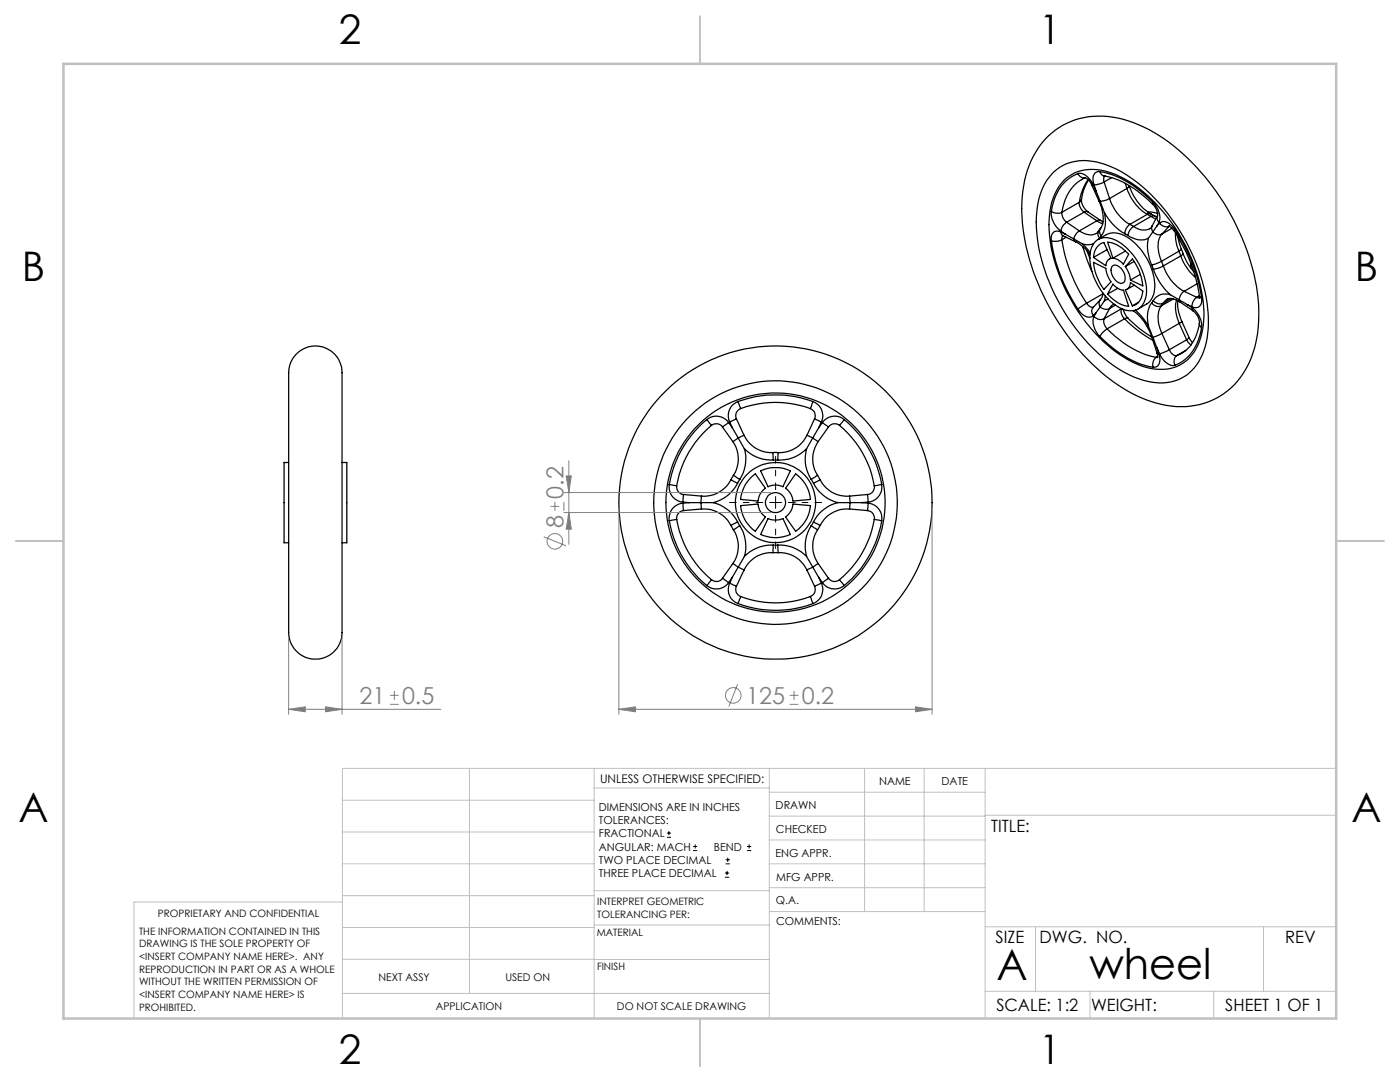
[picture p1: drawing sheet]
<svg xmlns="http://www.w3.org/2000/svg" width="279mm" height="216mm" viewBox="0 0 279 216" stroke-linecap="round" stroke-linejoin="round" font-family="sans-serif">
<g fill="none" stroke="#000" stroke-width=".25">
<path d="M208.7 27.6a15.2 15.2 0 0 1 15.5-3.8 32.5 32.5 0 0 1 15.4 10.5 47 47 0 0 1 11.6 26.4 21.9 21.9 0 0 1-3.8 14.8 15.1 15.1 0 0 1-16.6 4.9 33.4 33.4 0 0 1-16.3-11.5 45.3 45.3 0 0 1-10.6-27.3 19.9 19.9 0 0 1 4.8-14zM210.3 34.3a9.8 9.8 0 0 1 10-1.6 29 29 0 0 1 13.9 11.6 35.9 35.9 0 0 1 7 20.3 13.1 13.1 0 0 1-3.9 9.8 9.9 9.9 0 0 1-10.1 1.2 31 31 0 0 1-14.5-12.9 34.5 34.5 0 0 1-5.8-20.3 12.4 12.4 0 0 1 3.4-8.1zM212.3 36a8.7 8.7 0 0 1 9.5-1.5 27.2 27.2 0 0 1 12.3 10.4 33.2 33.2 0 0 1 6.2 18.2 11.6 11.6 0 0 1-3.8 9.1 9.6 9.6 0 0 1-9.9 .3 30.9 30.9 0 0 1-13.8-14.3 27.8 27.8 0 0 1-3.3-16.1 11 11 0 0 1 2.8-6.1zM215.1 34.6a2.82 2.82 0 0 1 2.9 1.9l.2 .4M215.1 34.6a8.8 8.8 0 0 0-5.3 7.6M215.1 34.6l.8 .8 .7 .1M215.8 39.8a3.1 3.1 0 0 0 1.3 2.5M215.8 39.8l-.4 .6M216.6 35.5h.1a2.66 2.66 0 0 1 1.2 1.4M216.6 35.5a7.9 7.9 0 0 0-4.5 6l-.2 .9M217.1 35.8l-1.1 2.1-.6 2.5M217.2 35.9l-1 2.2-.4 1.7"/>
<path d="M217.9 36.9h.3M217.9 36.9l1.5 3.3M218.2 36.9l.5 1.2M218.3 36.9l.4 1.2M218.7 38.1l.9 2.1M219.5 34.3a19.7 19.7 0 0 1 10.6 6.1M219.5 34.3a1.48 1.48 0 0 0-1.3 2.2l.1 .4M219.5 34.3l.4 .6 .4 .2M220.3 35.1a18.5 18.5 0 0 1 9.8 5.7M220.3 35.1h.1M220.3 36.3l-.7 .4-1.3 .2M220.3 36.3l1.1 3.3"/>
<path d="M220.5 35.1l-.2 .4v.8M221.4 39.6l-.6 .3-1.2 .3M221.4 39.6a9.1 9.1 0 0 0 4.1 5.2M221.9 35.5l-1.6 .8M224.6 36.6l.3 1M224.9 37.6a9.4 9.4 0 0 0 4.1 5.2M224.9 37.6l-3.5 2M225.4 37.1a10.1 10.1 0 0 0 4.3 5.6M225.4 37.1l-.5 .5M225.4 37v.1M209.8 48a33.1 33.1 0 0 0 5.3 13.7M209.8 42.2a4.5 4.5 0 0 0 1.9 3.9"/>
<path d="M209.8 42.2a2.08 2.08 0 0 0 2.1 .2M211.7 46.3a1.27 1.27 0 0 0-1.4 0 1.27 1.27 0 0 0-.5 1.4v.3M211.7 46.3l.1 .4 .3 .3M211.7 46.1l.9 .6M211.7 46.3l.9 .4M211.9 42.4a2.37 2.37 0 0 0 1 1.9M211.9 47.8a31.5 31.5 0 0 0 5 12.7M211.9 47.8a2.72 2.72 0 0 1-2.1 .2M212 47h.1M212.1 47l-.2 .8M212.1 47l2.6 1.3M212.6 46.7l1.7 1"/>
<path d="M212.8 47.3l-.9 .5M212.9 44.3a2.45 2.45 0 0 0-1.2 1.8M212.9 44.3l2.5 1.8M214.3 47.7l1.7 1M214.3 47.7l.4 .6M214.7 48.3a8 8 0 0 1 2.9 2.5M215.4 46.1a2.63 2.63 0 0 0-1.1 1.6M215.4 40.4a2.37 2.37 0 0 0 1 1.9M215.4 46.1a3.4 3.4 0 0 0 3.4 .5M215.4 40.4l-3.5 2M216 48.7l1.6 1.7M216.1 49.2l1.8 5"/>
<path d="M216.4 42.3l2.5 1.8M216.4 42.3l-3.5 2M217 50.1l.5 1.5M217.1 42.3l-.4-.1-.3 .1M217.1 42.3l2.5 1.7M218.2 52.4l2.5 1.2a5.8 5.8 0 0 0 1 2.6l-1.4 1.5a11.5 11.5 0 0 1-2.1-5.3zM218.3 48.6l-1.3 .3-1-.2M218.5 48.3a3.4 3.4 0 0 1 4.3-.3 12.2 12.2 0 0 1 6 10.8 3.2 3.2 0 0 1-5 2.8 11.8 11.8 0 0 1-6.2-11.3l.2-.9zM218.9 44.1l1.2 .6M218.9 44.1l-3.5 2M219 49.2a2.03 2.03 0 0 1 1.3-.8l1.4 3.1a1.49 1.49 0 0 0-1 1.5l-2.5-1.6 .3-1.4zM219.1 47.8l1.7-1a4.7 4.7 0 0 1 5.1 1.2 12.2 12.2 0 0 1 4.5 9.9 3.6 3.6 0 0 1-1.6 2.8l-1.6 .9"/>
<path d="M219.2 46.1l-.4 .5M219.2 46.1l-.1 .7 .4 .7M219.4 40.2a5.8 5.8 0 0 1 .3 5.3M219.4 40.2h.2M219.5 47.5l-.1 .2M219.6 40.2l.8 2.2M219.6 59.8l-.2 .5 .2 .9M219.6 44l.5 .3M219.6 44l-.3-.1-.4 .2M219.6 59.8l-1.7 1.9v.5l.3 .8M219.7 45.5l-.5 .6M219.7 45.5l-.3 .5 .1 .6 .3 .5"/>
<path d="M219.8 47.1l-.3 .4M220.1 58.6l-3.2 1.9M220.1 58.5l-.1 .7-.4 .6M220.4 42.4a10.5 10.5 0 0 0 4.1 4.2M220.4 42.4a5.7 5.7 0 0 1-.6 4.7M220.6 59.1l-.2 .9M220.9 49.8l-2.7 1.6M221.1 48.3a6.2 6.2 0 0 1 4.1 2.4l-1 2a3.2 3.2 0 0 0-2.1-1.2zM221.2 59.7l-.8 .3M221.7 51.5l-.3 .2M221.9 53.2a1.19 1.19 0 0 1 1.8 .3 2.39 2.39 0 0 1 .6 2.8 1.43 1.43 0 0 1-2-.8 2.23 2.23 0 0 1-.4-2.3zM222.1 56.7a3.1 3.1 0 0 0 2.1 1.2l1 3.2a6.1 6.1 0 0 1-4.1-2.4z"/>
<path d="M223.1 57.5l-2 1.2M224.5 46.6l.6 .4M224.6 53.2l1.4-1.5a10.3 10.3 0 0 1 2.1 5.3l-2.5-1.1M224.6 53.2a5.4 5.4 0 0 1 1 2.7M224.6 50.1l-2.5 1.4M225.1 47a3.9 3.9 0 0 0 4.1 .5M225.5 44.8a2.16 2.16 0 0 0-1 1.8M225.5 44.8l.7 .4M225.6 56.4l2.5 1.7a3 3 0 0 1-2.1 2.9l-1.4-3.1a1.49 1.49 0 0 0 1-1.5zM226.2 45.2a2.42 2.42 0 0 0-1.1 1.8M226.3 52.2l-1.7 1M226.4 56.9l-1.5 .8"/>
<path d="M227.6 54.8l-2 1.1M229 42.8l.7 .4M229 42.8l-3.5 2M229.1 42.3h.6l1.3 .3M229.2 47.5a8.3 8.3 0 0 0 .6 5.4M229.7 43.2l1 .5M229.7 43.2l-3.5 2M229.7 42.7l.8 .4M229.7 42.7l-.7 .1M229.8 52.9l.4 .8M229.9 45.1a1.78 1.78 0 0 1-1.9 .8l-.8-.2-1-.5M229.9 45.1l-.1 .5 .3 .6"/>
<path d="M230.1 40.8a2.94 2.94 0 0 1 .9 2.3v-.1M230.1 40.4a4.1 4.1 0 0 1 1.2 4M230.1 46.2a1.47 1.47 0 0 0 1.8 .5M230.1 40.4v.4M230.1 46.2l-.9 1.3M230.2 53.7a12.4 12.4 0 0 0 3.4 5.1M230.5 43.1l.4 .3M230.5 43.1l-.4-.1-.4 .2M230.9 45.1l-.8 1.1M231 43.1l-.1 .6 .4 .7M231 43l-1.1 2.1M231.3 44.4l-.4 .7"/>
<path d="M231.4 44.5a1.56 1.56 0 0 1 2.2 .4l.9 .9M231.4 44.5a1.58 1.58 0 0 0 2 .6l-1.5 1.6M231.4 44.5l-.5 .6M231.8 52.1l-2 .8M231.8 52.1l.4 1M231.9 46.7a5.2 5.2 0 0 0-.1 5.4M232.2 53.1a9.1 9.1 0 0 0 4.1 5M232.2 53.1l-1.1 .4-.9 .2M233.3 45.1l1 .9M233.6 58.8a2.8 2.8 0 0 0-3.4 1.2M233.6 58.8l1.7 1M233.8 59.5l-1.6 1"/>
<path d="M233.9 45.5l-2 1.2M234.2 59.7l-2.4 1.3M234.3 46a32.9 32.9 0 0 1 5.1 13.1M234.5 45.8a33.2 33.2 0 0 1 5.3 13.7M234.5 45.8l-.2 .2M234.6 46.5v1.3l.7 2.3M234.8 59.9a6.5 6.5 0 0 0 .5 4.6M235.1 47.3l.7 2.4M235.3 50.1l.3 1M235.3 50.1l-3.5 2M235.3 59.8l1.7 1M235.3 59.8l.2 .5"/>
<path d="M235.6 51.1a11.2 11.2 0 0 0 2.8 4.1M235.6 51.1l-3.4 2M235.8 49.7l.3 .9M235.8 49.7l-.5 .4M236.1 50.6a10.4 10.4 0 0 0 2.1 3.6M236.1 50.6l-.5 .5M236.3 58.1a2.26 2.26 0 0 0-1 1.7M236.3 58.1l2.6 1.2M237.6 52.5v.9M238.4 55.2l.2 .1M238.5 55.1l-.1 .1M238.9 59.3a2.16 2.16 0 0 0-1 1.9"/>
<path d="M238.9 59.3l.5 .1M238.9 56.6l-2.6 1.5M239.4 59.1v.4M239.4 59.1l.4 .4M239.4 59l-.5 .3M239.8 59.5a1.35 1.35 0 0 1-.3 1.5 1.35 1.35 0 0 1-1.6 .2M59.1 70.7a5.4 5.4 0 0 1 6.4-1 5.4 5.4 0 0 1 2.8 5.8v45.6a30 30 0 0 1-.3 6.8 5.4 5.4 0 0 1-6.5 3.4 5.4 5.4 0 0 1-3.9-6.2v-45.6a30 30 0 0 1 .3-6.8l.5-1.1zM215.1 61.7a2.49 2.49 0 0 0 2.9 1.4l.2-.1M216.9 60.5l-1.8 1.2M216.9 60.5l.6 .6 .7 .2M218.3 63.1a3.8 3.8 0 0 0 1.2 4.1M218.3 63.1a1.77 1.77 0 0 0 2 .5"/>
<path d="M218.7 62.4l-.5 .6M218.7 62.4l-.4 .7M219.5 67.2a20.6 20.6 0 0 0 10.6 6.1M219.6 61.2a1.65 1.65 0 0 0 1.8 .4M219.6 61.2l-.9 1.2M220.3 63.6a2.07 2.07 0 0 0 .6 2M220.4 60l-.8 1.2M220.9 65.6a19 19 0 0 0 9.9 5.7M220.9 65.6a3.7 3.7 0 0 0-1.4 1.6M221.4 61.6l-1.1 2M222.3 60.6l-.9 1M222.6 60.9l-1.2 .7"/>
<path d="M223.8 61.6a1.88 1.88 0 0 0 .6 2M223.8 61.6h.1M223.8 61.6l-3.5 2M224.2 61.7l.3 1 .6 .8M224.4 63.6l2.4 2.2 3.2 2.1M224.4 63.6l-3.5 2M225.1 63.5a21.7 21.7 0 0 0 4.8 3.7M225.1 63.5l-.7 .1M226.1 62a10.1 10.1 0 0 1 3.7 5.2M226.6 61.9l1.4 1.4 1.2 1.8M227.2 60.3l-1.2 .7M229.2 65.1l.9 2.2"/>
<path d="M229.8 60.4a5.5 5.5 0 0 0-.6 4.7M229.8 60.4a1.56 1.56 0 0 0 2 .6M229.8 67.2l.3 .1M229.8 67.2l1.1 3.3M230.1 67.3l.8 2.1M230.2 60l-.4 .4M230.2 60a1.71 1.71 0 0 0 2 .5M230.8 71.3a1.91 1.91 0 0 0-.7 2M230.8 71.3h.2M230.9 69.4l.4 1.2M230.9 69.4l.5 1.2M230.9 70.5l.1 .9"/>
<path d="M230.9 70.5l.4 .1M231 71.2l-.2 .1M231.3 70.6a1.96 1.96 0 0 1-.7 2.6l-.5 .1M231.4 70.6a3.4 3.4 0 0 0 2.8 2.3h.3M231.8 61a5.1 5.1 0 0 0-.2 4.9l.3 .6M231.9 66.5l-1.8 .8M231.9 66.5l1.5 3.3M232.2 60.5l-.4 .5M233.4 69.8a1.52 1.52 0 0 0 1.5 1.1M233.4 69.8l-2 .8M234.9 70.9a1.53 1.53 0 0 0-.4 2M235.1 60a7.9 7.9 0 0 0 .8 4.1"/>
<path d="M235.3 64.5l-3.4 2M235.3 64.5l1.5 3.3M235.5 60.3a2.4 2.4 0 0 0-2.8-.4l-.5 .6M235.5 60.3l2.6 1.7M235.9 64.1l-.6 .4M235.9 64.1l1.4 3.3M236.6 69.9l-1.7 1M236.8 67.8l.3 .5 .6 .5M236.8 67.8l-3.4 2M237 60.8l.9 .6M237 60.8l.9 .4M237.3 67.4l.7 1"/>
<path d="M237.3 67.4l-.5 .4M237.9 61.4a4.5 4.5 0 0 1 1.9 3.9M237.9 61.4l.2 .6M238.1 62l.1 .1a3.1 3.1 0 0 1 1.2 2.4M239.4 64.5a7.6 7.6 0 0 1-4.5 6.4M239.4 64.5l.1 .5 .3 .3M239.8 65.3a9 9 0 0 1-5.3 7.6M57.6 92.3h-.9v16h.9M68.3 92.3h.9v16h-.9M133.6 96.7a3 3 0 0 0 2.7 3.5M133.6 96.7l1.4 .2M135 96.9a1.52 1.52 0 0 0 1.4 1.8"/>
<path d="M136.4 98.7l-.1 1.5M136.4 98.7l3.6 .3M140 99l-.1 1.3M141 83.7a21.6 21.6 0 0 0-7.4 13M141 83.7l1 1.2M141 83.7a2.98 2.98 0 0 1 4.4 .6M142 84.9a20 20 0 0 0-7 12M142 84.9a1.51 1.51 0 0 1 2.2 .3M144.2 85.2l2.1 2.9M145.4 84.3l-1.2 .9M145.4 84.3l.8 1.1M145.6 84.2l.6 1.2"/>
<path d="M145.9 95.7l1.3 .7M145.9 95.7a6 6 0 0 1-5.9 3.3M146.2 85.4l1.1 2M146.3 88.1a6 6 0 0 1 .1 6.7M146.4 94.8l1.2 .9M146.4 94.8l-.5 .9M147 83.6l-1.4 .6M147 83.6l1.5 3.3M147.2 96.4a7.6 7.6 0 0 1-4.9 3.9M147.3 80.1a22 22 0 0 1 14.9 0M147.3 80.1l.5 1.4M147.3 80.1a3 3 0 0 0-1.7 4.1"/>
<path d="M147.3 87.4l-1 .7M147.3 87.4l1.3 2.1M147.6 95.7l-.4 .7M147.8 81.5a20.2 20.2 0 0 1 13.9 0M147.8 81.5a1.49 1.49 0 0 0-.8 2.1M148.5 86.9l-1.2 .5M148.5 86.9a6 6 0 0 0 5.7 3.4M148.6 89.5a7.5 7.5 0 0 1-1 6.2M148.6 89.5a7.5 7.5 0 0 0 5.7 2.3M149.7 95.4l1-.9 2.1 2.9a3.4 3.4 0 0 0-1.5 2.6l-3.5-.3 .5-2a6.1 6.1 0 0 1 1.4-2.3zM151.8 93.9a7.2 7.2 0 0 1 5.9 0l-1.5 3.2a3.6 3.6 0 0 0-2.9 0zM154.2 90.3l.1 1.5"/>
<path d="M154.2 90.3h1.1M154.3 91.8h.9M155.3 90.3l-.1 1.5M158.8 94.5a7 7 0 0 1 2.9 5.2l-3.4 .3a3.4 3.4 0 0 0-1.5-2.6zM161 89.5a7.3 7.3 0 0 1-5.8 2.3M161 89.5a7.5 7.5 0 0 0 .9 6.2M161 86.9a6 6 0 0 1-5.7 3.4M161 86.9l1.2 .5M161.7 81.5a1.49 1.49 0 0 1 .9 2.1M161.9 95.7l.4 .7M162.2 87.4l1.1 .7M162.2 87.4l-1.2 2.1"/>
<path d="M162.2 80.1a3 3 0 0 1 1.7 4.1M162.2 80.1l-.5 1.4M162.3 96.4a7.6 7.6 0 0 0 4.9 3.9M162.6 83.6l1.3 .6M162.6 83.6l-1.6 3.3M163.2 94.8l-1.3 .9M163.2 94.8l.5 .9M163.3 88.1a6 6 0 0 0-.1 6.7M163.4 85.4l-1.2 2M163.7 95.7a5.9 5.9 0 0 0 5.8 3.3M163.7 95.7l-1.4 .7M163.9 84.2l-.5 1.2"/>
<path d="M164.1 84.3l1.2 .9M164.1 84.3l-.7 1.1M165.3 85.2l-2 2.9M167.5 84.9a20 20 0 0 1 7 12M167.5 84.9a1.51 1.51 0 0 0-2.2 .3M168.5 83.7a21.6 21.6 0 0 1 7.5 13M168.5 83.7l-1 1.2M168.5 83.7a2.98 2.98 0 0 0-4.4 .6M169.5 99l.2 1.3M173.1 98.7l.2 1.5M173.1 98.7l-3.6 .3M174.5 96.9a1.46 1.46 0 0 1-1.4 1.8"/>
<path d="M176 96.7l-1.5 .2M176 96.7a3 3 0 0 1-2.7 3.5M133.6 103.9a21.5 21.5 0 0 0 7.4 12.9M135 103.6a20.1 20.1 0 0 0 7 12.1M135 103.6l-1.4 .3M136.3 100.4l.1 1.5M136.3 100.4a3 3 0 0 0-2.7 3.5M136.3 100.2l1.2 .1M136.4 101.9a1.58 1.58 0 0 0-1.4 1.7M137.5 100.3h2.4M137.5 100.3l-1.2 .1M139.9 100.3h2.4"/>
<path d="M139.9 100.3l.1 1.3M140 101.6a6.1 6.1 0 0 1 5.9 3.2M140 101.6l-3.6 .3M142 115.7l-1 1.1M142.3 100.3a7.6 7.6 0 0 1 4.9 3.8M144.2 115.4a1.47 1.47 0 0 1-2.2 .3M144.2 115.4l1.2 .8M145.4 116.2a2.97 2.97 0 0 1-4.4 .6M145.6 116.4a2.97 2.97 0 0 0 1.7 4M145.6 116.4l1.4 .6M145.9 104.8l.5 .9M146.2 115.2l-.6 1.2"/>
<path d="M146.2 115.2l-.8 1M146.3 112.4l1 .8M146.3 112.4l-2.1 3M146.4 105.7a5.9 5.9 0 0 1-.1 6.7M147 117a1.47 1.47 0 0 0 .8 2M147.2 104.1l-1.3 .7M147.2 104.1l.4 .8M147.3 113.2l1.2 .5M147.3 113.2l-1.1 2M147.6 104.9l-1.2 .8M147.6 104.9a7.5 7.5 0 0 1 1 6.1M147.8 100.9l3.5-.3a3.6 3.6 0 0 0 1.5 2.6l-2.1 2.8a6.8 6.8 0 0 1-2.9-5.1z"/>
<path d="M147.8 119a19.7 19.7 0 0 0 13.9 0M147.8 119l-.5 1.4M148.5 113.7l-1.5 3.3M148.6 111l-1.3 2.2M153.3 103.5a3.6 3.6 0 0 0 2.9 0l1.5 3.1a7.1 7.1 0 0 1-5.9 0zM154.2 110.3a6 6 0 0 0-5.7 3.4M154.2 110.3h1.1M154.3 108.8a7.6 7.6 0 0 0-5.7 2.2M154.3 108.8l-.1 1.5M154.3 108.8h.9M155.2 108.8a7.5 7.5 0 0 1 5.8 2.2M155.2 108.8l.1 1.5"/>
<path d="M155.3 110.3a6 6 0 0 1 5.7 3.4M158.3 100.6l3.4 .3a6.8 6.8 0 0 1-2.9 5.1l-2-2.8a3.6 3.6 0 0 0 1.5-2.6zM161 111l1.2 2.2M161 113.7l1.6 3.3M161.7 119l.5 1.4M161.9 104.9l1.3 .8M161.9 104.9a7.5 7.5 0 0 0-.9 6.1M162.2 113.2l-1.2 .5M162.2 113.2l1.2 2M162.3 104.1l1.4 .7M162.3 104.1l-.4 .8M162.6 117a1.47 1.47 0 0 1-.9 2"/>
<path d="M163.2 105.7a6.1 6.1 0 0 0 .1 6.7M163.3 112.4l-1.1 .8M163.3 112.4l2 3M163.4 115.2l.5 1.2M163.4 115.2l.7 1M163.7 104.8l-.5 .9M163.9 116.4l-1.3 .6M163.9 116.4a3 3 0 0 1-1.7 4M164.1 116.2a2.97 2.97 0 0 0 4.4 .6M165.3 115.4a1.47 1.47 0 0 0 2.2 .3M165.3 115.4l-1.2 .8M167.2 100.3a7.7 7.7 0 0 0-4.9 3.8"/>
<path d="M167.2 100.3h2.5M167.5 115.7l1 1.1M169.5 101.6a6 6 0 0 0-5.8 3.2M169.5 101.6l3.6 .3M169.7 100.3l-.2 1.3M169.7 100.3h2.3M172 100.3l1.3 .1M173.1 101.9a1.52 1.52 0 0 1 1.4 1.7M173.3 100.4a3 3 0 0 1 2.7 3.5M173.3 100.4l-.2 1.5M173.3 100.2l-1.3 .1M174.5 103.6l1.5 .3"/>
<path d="M174.5 103.6a20.1 20.1 0 0 1-7 12.1M176 103.9a21.5 21.5 0 0 1-7.5 12.9M147.3 120.4a21.4 21.4 0 0 0 14.9 0"/>
<circle cx="154.7" cy="100.3" r="2"/>
<circle cx="154.8" cy="100.3" r="24.3"/>
<circle cx="154.8" cy="100.3" r="21.9"/>
<circle cx="154.8" cy="100.3" r="8"/>
<circle cx="154.8" cy="100.3" r="31.3"/>
</g>
<g fill="none" stroke="#808080" stroke-width=".2">
<path d="M123.5 101.3v41.2M186 101.3v41.2M147.2 136.5l-1.7 4.5M157.6 138.7h1.7M158.5 137.9v1.8M123.5 141.5l3.3-.5v1zM123.5 141.5h62.5M157.6 140.5h1.7"/>
<circle cx="146.3" cy="138.8" r="1.56"/>
</g>
<g fill="none" stroke="#c0c0c0" stroke-width=".2">
<path d="M68.3 159.7h50.3M93.7 153.3v44.9M118.6 153.3v49.9M118.6 157.2h34.9M153.5 153.3v49.9M153.5 158.1h43.1M172.5 153.3v28.6M184.4 153.3v28.6M196.6 153.3v49.9M266.7 153.3h-198.4v49.9M68.3 178.7h50.3M68.3 172.4h50.3"/>
<path d="M68.3 166h50.3M68.3 180h-41.6v23.2M118.6 177.7h35M153.5 167.6h43.1M153.5 162.8h43.1M153.5 172.4h43.1M153.5 177.1h43.1M196.6 162.7h70.1M68.3 198.2h85.2M68.3 191.4l85.2 .1M68.3 185.1h50.3M118.6 184.6h35"/>
<path d="M153.6 181.9h43M196.6 197.8h70.1M196.6 184.9h70.1M206.7 184.9v12.9M217.5 197.8v5.4M242.2 197.8v5.4M252.2 184.9v12.9"/>
</g>
<path d="M139.7 3.2v9.5M3.1 107.9h9.6M266.7 107.9h9.5M139.7 203.2v9.6" fill="none" stroke="#c0c0c0" stroke-width=".25"/>
<path d="M12.7 12.7h254v190.5h-254z" fill="none" stroke="#c0c0c0" stroke-width=".5"/>
<path d="M123.5 141.5l3.3-.5v1z" fill="#808080"/>
<path d="M182.7 141l3.3 .5-3.3 .5z" fill="none" stroke="#808080" stroke-width=".2"/>
<path d="M182.7 141l3.3 .5-3.3 .5z" fill="#808080"/>
<g fill="none" stroke="#808080" stroke-width=".2">
<path d="M112.5 98.3h41.3M113 95h1l-.5 3.3zM113.5 91.9v16.7M108.5 107.1l4.5 1.8M109.9 101h1.7M110.7 100.2v1.7M112.5 100.2v1.7M112.5 102.3h41.3"/>
<circle cx="110.8" cy="108" r="1.56"/>
</g>
<path d="M113 95h1l-.5 3.3z" fill="#808080"/>
<path d="M113.5 102.3l.5 3.3h-1z" fill="none" stroke="#808080" stroke-width=".2"/>
<path d="M113.5 102.3l.5 3.3h-1z" fill="#808080"/>
<path d="M57.6 127.2v15.3M68.3 127.2v15.3M77.8 138.7h1.8M78.7 137.9v1.8M57.6 141.5l3.3-.5v1zM57.6 141.5h30.4M77.8 140.5h1.8" fill="none" stroke="#808080" stroke-width=".2"/>
<path d="M154.8 100.3v-1.3M154.8 100.3h-1.3M154.8 100.3v1.2M154.8 100.3h1.2" fill="none" stroke="#000" stroke-width=".2" stroke-dasharray="15.2 1.3 1.3 1.3" stroke-linecap="butt"/>
<path d="M154.8 97.8v-6.8M152.3 100.3h-6.8M154.8 102.8v6.7M157.3 100.3h6.7" fill="none" stroke="#000" stroke-width=".2" stroke-dasharray="15.2 1.3 1.3 1.3" stroke-dashoffset="13.8" stroke-linecap="butt"/>
<path d="M57.6 141.5l3.3-.5v1z" fill="#808080"/>
<path d="M65 141l3.3 .5-3.3 .5z" fill="none" stroke="#808080" stroke-width=".2"/>
<path d="M65 141l3.3 .5-3.3 .5z" fill="#808080"/>
<g fill="none" stroke="#000" stroke-width=".2">
<path d="M133.1 167.1h.8M133.1 166.2h.8M133.5 165.8v.9M138.3 169.7h.8M138.3 168.9h.8M138.7 168.5v.8M144.7 175h.8M144.7 174.2h.8M144.8 172.4h.9M144.8 171.6h.9M145.1 173.8v.8M145.2 171.1v.9"/>
<path d="M149.1 169.7h.8M149.1 168.9h.8M149.5 168.5v.8"/>
</g>
<g font-size="8.5">
<text x="198.9" y="195.5">A</text>
<text x="217.4" y="195.4">wheel</text>
</g>
<g font-size="8.1">
<text x="67.6" y="8.9">2</text>
<text x="207.3" y="8.9">1</text>
<text x="4.4" y="56.2">B</text>
<text x="270.4" y="56.2">B</text>
<text x="3.7" y="164.1">A</text>
<text x="269.7" y="164.1">A</text>
<text x="67.6" y="212.4">2</text>
<text x="207.3" y="212.4">1</text>
</g>
<g font-size="4.7" fill="#808080">
<text x="112.5" y="99.5" transform="rotate(-90 112.5 99.5)">0.2</text>
<text x="112.5" y="105.4" transform="rotate(-90 112.5 105.4)">8</text>
<text x="71.7" y="140.5">21</text>
<text x="80.2" y="140.5">0.5</text>
<text x="148.9" y="140.5">125</text>
<text x="160" y="140.5">0.2</text>
</g>
<g font-size="3.4">
<text x="197.8" y="166">TITLE:</text>
<text x="198.7" y="188.1">SIZE</text>
<text x="207.5" y="188.1">DWG. NO.</text>
<text x="256.5" y="188.2">REV</text>
<text x="198.8" y="201.7">SCALE: 1:2</text>
<text x="217.7" y="201.8">WEIGHT:</text>
<text x="244.5" y="201.7">SHEET 1 OF 1</text>
</g>
<text font-size="2.4" x="119.8" y="156.2">UNLESS OTHERWISE SPECIFIED:</text>
<g font-size="2.2">
<text x="119.5" y="161.8">DIMENSIONS ARE IN INCHES</text>
<text x="154.8" y="161.4">DRAWN</text>
<text x="175.4" y="156.6">NAME</text>
<text x="187.9" y="156.7">DATE</text>
<text x="119.5" y="164.4">TOLERANCES:</text>
<text x="119.5" y="167.1">FRACTIONAL</text>
<text x="154.9" y="166.3">CHECKED</text>
<text x="119.5" y="169.7">ANGULAR: MACH</text>
<text x="119.5" y="172.4">TWO PLACE DECIMAL</text>
<text x="142.5" y="169.7">BEND</text>
<text x="154.8" y="170.9">ENG APPR.</text>
<text x="119.5" y="175">THREE PLACE DECIMAL</text>
<text x="154.9" y="175.7">MFG APPR.</text>
<text x="154.9" y="180.4">Q.A.</text>
<text x="154.9" y="184.6">COMMENTS:</text>
</g>
<g font-size="2.1">
<text x="75.5" y="195.7">NEXT ASSY</text>
<text x="100.9" y="195.7">USED ON</text>
<text x="86.9" y="201.5">APPLICATION</text>
<text x="123.1" y="201.6">DO NOT SCALE DRAWING</text>
</g>
<g font-size="2">
<text x="31.5" y="182.9">PROPRIETARY AND CONFIDENTIAL</text>
<text x="119.2" y="180.6">INTERPRET GEOMETRIC</text>
<text x="119.2" y="183.1">TOLERANCING PER:</text>
<text x="27.8" y="186.5">THE INFORMATION CONTAINED IN THIS</text>
<text x="27.8" y="189">DRAWING IS THE SOLE PROPERTY OF</text>
<text x="27.8" y="191.6">&lt;INSERT COMPANY NAME HERE&gt;. ANY</text>
<text x="119.1" y="186.7">MATERIAL</text>
<text x="27.8" y="194.1">REPRODUCTION IN PART OR AS A WHOLE</text>
<text x="27.8" y="196.6">WITHOUT THE WRITTEN PERMISSION OF</text>
<text x="119.1" y="193.5">FINISH</text>
<text x="27.8" y="199.1">&lt;INSERT COMPANY NAME HERE&gt; IS</text>
<text x="27.8" y="201.7">PROHIBITED.</text>
</g>
</svg>
